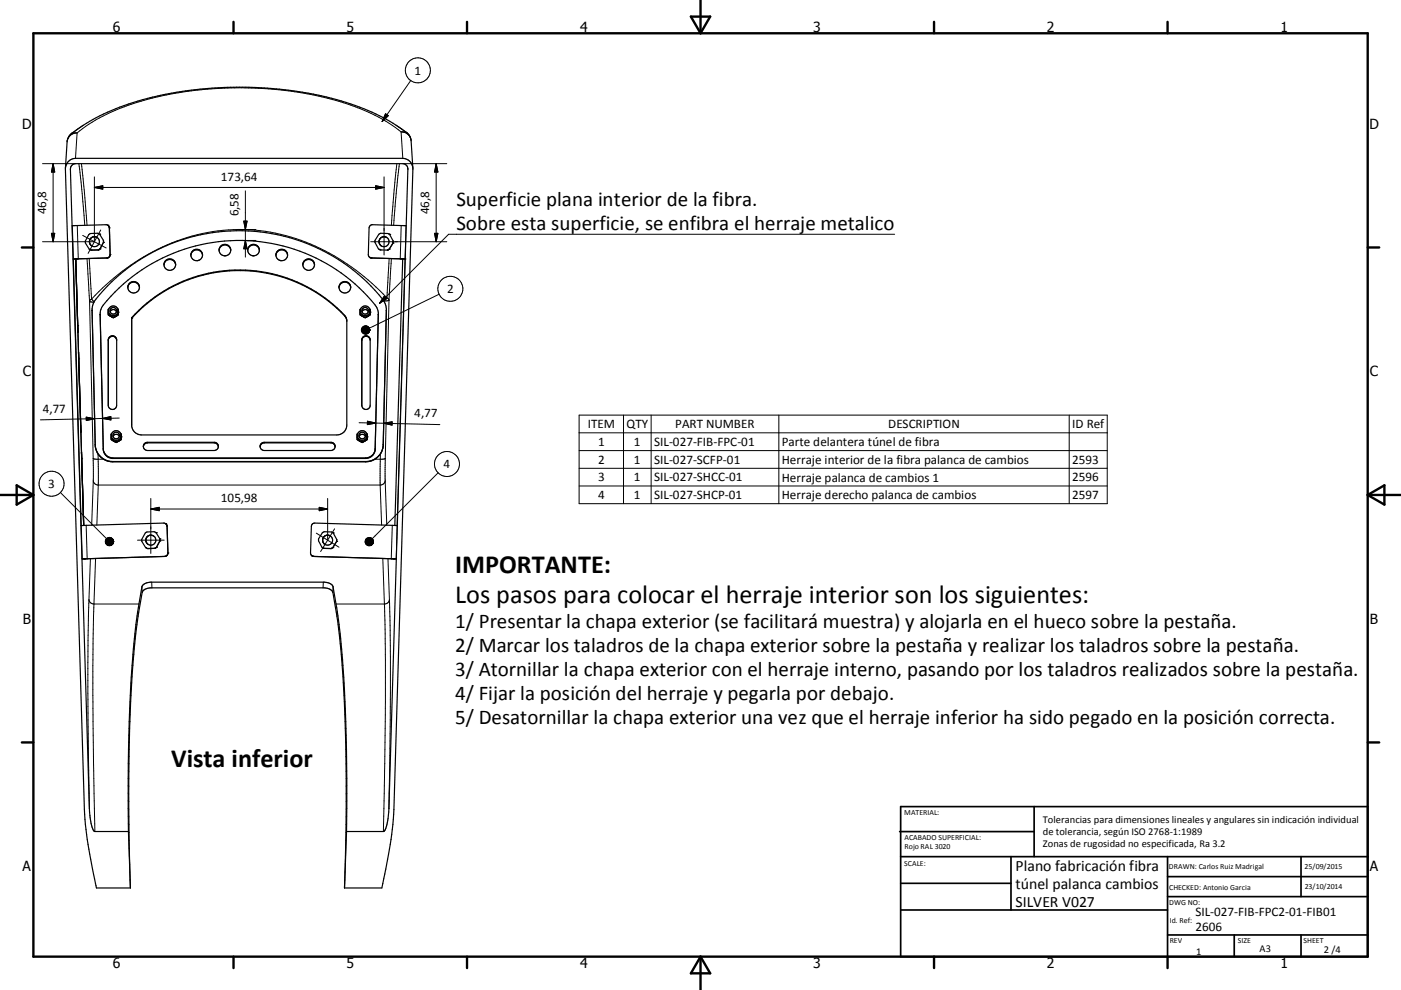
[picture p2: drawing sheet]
<svg xmlns="http://www.w3.org/2000/svg" width="420mm" height="297mm" viewBox="0 0 420 297" stroke-linecap="round" stroke-linejoin="round" font-family="sans-serif">
<g fill="none" stroke="#000" stroke-width=".36">
<path d="M19.6 50.5l.5-8 .8-1.9a62.1 62.1 0 0 1 27.2-12 114.1 114.1 0 0 1 25.6-2.4 98.6 98.6 0 0 1 38.9 8 43.1 43.1 0 0 1 10 6.3l.7 1.7 .5 8.3M22 77.7l2.6 90 24.8-.8 .6-.2 .2-.4-.1-8.4-.3-.6-.5-.3-25 .7M22.7 77.7l2.4 79.9M22.7 77.7h-.7M22.7 77.7l.7 22M23.5 77.6l-1.5 .1M23.5 77.6l-.3 .1M27.5 71.3l-.7 .9M27.6 71.2l.8-.2 .7 .3M28.9 71.1a1.5 1.5 0 0 0-1.9 .7 1.5 1.5 0 0 0 .5 2M29 71.2a1.49 1.49 0 0 1 0 2.6 1.49 1.49 0 0 1-2.2-1.4M30 74.7l-.5 .3"/>
<path d="M31 72.7l-1 2M31 72.1v.6M31 72.1l-1.1-1.8-.6-.3-2.1 .1-.6 .3-1 1.9v.6l1.4 2 2.5 .1M32.3 67.6l.2 .1M32.5 67.7l.2 .5M32.5 67.8l-.5-.4-10.3 .3 .3 10M32.5 67.8l.2 .4M32.7 77.2l-.6 .2-8.6 .2M32.7 68.2l.2 8.6M32.9 76.8l-.2 .4M49.2 78.9a1.75 1.75 0 0 0 2.1 2.1 1.75 1.75 0 0 0 1-2.8 1.75 1.75 0 0 0-3 .4l-.1 .9M49.3 78.9a1.76 1.76 0 0 1 1.9-1 1.76 1.76 0 0 1 1.5 1.6"/>
<path d="M57.2 76.3a1.76 1.76 0 0 1 1.9-1.5 1.76 1.76 0 0 1 1.6 1.8M57.3 76.3l-.1 .3M59.6 78.1l-.4 .1M65.7 75.1a1.74 1.74 0 0 1 1.7-1.6 1.74 1.74 0 0 1 1.8 1.6M67.9 76.7h-.6M74.3 75.1a1.74 1.74 0 0 1 1.7-1.6 1.74 1.74 0 0 1 1.8 1.6M75.6 76.7h.6M82.7 76.3a1.74 1.74 0 0 1 1.9-1.5 1.74 1.74 0 0 1 1.6 1.8M82.8 76.3l-.1 .3M83.8 78.1l.4 .1M90.9 78.9a1.75 1.75 0 0 0 2.1 2.1 1.75 1.75 0 0 0 .9-2.8 1.75 1.75 0 0 0-2.9 .4l-.2 .9M90.9 78.9a1.76 1.76 0 0 1 2-1 1.76 1.76 0 0 1 1.4 1.6"/>
<path d="M110.9 77.2l.5 .2M111.4 77.4l8.6 .2M113.6 72.5l.3 .9 .4 .4M113.7 72.2l-.1 .3M114.3 71.3l-.6 .7M114.3 71.3l.6-.3 1 .3M115.1 71l-.8 .3M115.2 71a1.5 1.5 0 0 1 1.3 2 1.5 1.5 0 0 1-2.3 .7 1.5 1.5 0 0 1 .1-2.4M116.7 74.8l-.6 .2M117.8 72.9l.1-.6-1.3-2.1-2.5-.2-.5 .3-1.2 2.1 1 2.3 .6 .3h2.1M117.8 72.9l-1.1 1.9M117.9 72.4l-.1 .5"/>
<path d="M120 77.6l1.4 .1h-.7l-2.3 79.9M120 77.6l.3 .1M121.8 67.7l-10.1-.3-.6 .2-.4 .8-.3 8 .2 .6 .8 .4M27.6 93.2l.4-2.1a42.3 42.3 0 0 1 11-11.2 55.1 55.1 0 0 1 76.3 10.8l.4 .9 .1 1.6M27.6 93.1l.9 40.3M30 94.2v.3M32.5 94.3l.1 .3M32.5 93.7l.2 .7 .5 .5M32.5 93a1.47 1.47 0 0 0 1.3 1.7 1.47 1.47 0 0 0 1.6-1.4M32.5 93h.1M32.6 92.7l-.1 1.8 1.5 .9 1.5-.9-.1-1.8M32.6 92.7a1.49 1.49 0 0 1 1.4-.9 1.49 1.49 0 0 1 1.4 .9"/>
<path d="M32.6 92.7l-.1 .3M32.8 94.7l.4 .2M33 93.6a1.01 1.01 0 0 1 1-.7 1.01 1.01 0 0 1 .9 .7M33.2 94.9l.3 .1M33.2 94.9l.3 .2M33.5 95h1M33.5 95.1l.2 .1M33.8 95.3h.3M34.5 95.1l-.3 .1M35.2 94.7l-.7 .4M35.4 92.7v.3M35.4 94.3l-.1 .3"/>
<path d="M35.4 93.9l-.3 .7-.6 .4M38.3 86.3a1.76 1.76 0 0 1 1.8-1.7 1.76 1.76 0 0 1 1.7 1.7M39.5 95.5a43.4 43.4 0 0 1 64.2-.1l.3 1M101.6 86.3a1.76 1.76 0 0 1 1.8-1.7 1.76 1.76 0 0 1 1.7 1.7M108 94.3l.1 .3M108 93.7l.2 .7 .5 .5M108 93h.1M108.1 92.7l-.1 1.8 1.5 .9 1.5-.9-.1-1.8M108.1 92.7a1.49 1.49 0 0 1 1.4-.9 1.49 1.49 0 0 1 1.4 .9M108.1 92.7l-.1 .3M108.3 94.7l.4 .2M108.5 93.6a1.01 1.01 0 0 1 1-.7 1.01 1.01 0 0 1 .9 .7"/>
<path d="M108.7 94.9l.3 .1M108.7 94.9l.3 .2M109 95.1l.2 .1M109 95h1M109.4 95.3h.2M110 95.1l-.2 .1M110.2 94.9l-.2 .2M110.2 94.9l-.2 .1M110.7 94.7l-.5 .2M110.9 92.7v.3M110.9 93a1.47 1.47 0 0 1-1.3 1.7 1.47 1.47 0 0 1-1.6-1.4M110.9 93h.1"/>
<path d="M111 93l-.2 1.6M111 93.7l-.2 .7-.6 .5M113.4 94.3l-.9 40.5a2.84 2.84 0 0 1-2.9 2.7h-75.8a2.88 2.88 0 0 1-2.8-2.7l-1-40.5 .3-1.5a30.7 30.7 0 0 1 8.1-8.7 52.4 52.4 0 0 1 74.6 8.3l.4 2.1M115.8 93.1l-.9 40.3M23.5 105.7l.1 2M32.9 101a1.25 1.25 0 0 1 1.3-.2 1.25 1.25 0 0 1 .8 1.2v19.6a1.26 1.26 0 0 1-1.3 1.2 1.26 1.26 0 0 1-1.2-1.2v-19.6zM35 102.1a1.26 1.26 0 0 0-1.3-1.2 1.26 1.26 0 0 0-1.2 1.2M108.9 101a1.25 1.25 0 0 1 1.3-.2 1.25 1.25 0 0 1 .8 1.2v19.6a1.26 1.26 0 0 1-1.3 1.2 1.26 1.26 0 0 1-1.2-1.2v-19.6zM111 102.1a1.26 1.26 0 0 0-1.3-1.2 1.26 1.26 0 0 0-1.2 1.2M24.2 128v-.3l.1 2M24.4 135.7l.1 1.9M28.5 133.4l.2 1.1"/>
<path d="M28.7 134.5a5.3 5.3 0 0 0 5.1 4.1h75.8a5.3 5.3 0 0 0 5.2-4.1M28.7 134.5a5.3 5.3 0 0 0 5.1 4h75.8a5.3 5.3 0 0 0 5.2-4M31 134.6a2.86 2.86 0 0 0 2.8 2.8h75.8a2.89 2.89 0 0 0 2.9-2.8M33.4 131.8l.1 .2M33.4 131.3l.5 .9M33.5 130.2l-.1 1.7 1.5 .9 1.4-.9-.1-1.7M33.5 130.2a1.49 1.49 0 0 1 1.3-1 1.49 1.49 0 0 1 1.4 1M33.5 130.2l-.1 .2M33.7 132.1l.2 .1M33.9 131a1.01 1.01 0 0 1 .9-.7 1.01 1.01 0 0 1 1 .7M33.9 132.2l.2 .1M34.1 132.3l.2 .1"/>
<path d="M34.1 132.3l.2 .2M34.3 132.5l.3 .1M34.7 132.7h.3M35.6 132.3l-.5 .3M35.6 132.3l-1.3 .1M35.8 132.2l-.2 .1M36 132.1l-.2 .1M36.2 130.2l.1 .2M36.3 130.4a1.47 1.47 0 0 1-1.3 1.7 1.47 1.47 0 0 1-1.6-1.4M36.3 130.4v.1M36.3 131.8l-.1 .2M36.3 131.1l-.5 1.1"/>
<path d="M39.5 127.5a2.95 2.95 0 0 0 3 3h58.5a2.95 2.95 0 0 0 3-3l-.1-32a24.7 24.7 0 0 0-7.8-7.1 43.5 43.5 0 0 0-56.6 6.9v32.3M65.4 133.8l-.4-.7-.8-.2h-20l-.7 .2-.5 .9M65.4 133.8a1.16 1.16 0 0 1-1.2 1.4h-20l-.9-.4-.3-.8M65.5 133.8l-.3-.7-1-.4h-20a1.23 1.23 0 0 0-1.2 1.3M78 134l.5-.9 .7-.2h20l.8 .2 .5 .9M78 134l.3 .8 .9 .4h20l1-.4 .3-.8M100.5 134l-.3-.9-1-.4h-20a1.23 1.23 0 0 0-1.2 1.3M107.1 131.8l.2 .2M107.1 131.1l.6 1.1M107.1 130.4a1.47 1.47 0 0 0 1.3 1.7 1.47 1.47 0 0 0 1.7-1.4M107.1 130.4v.1M107.2 130.2l-.1 1.7 1.5 .9 1.5-.9-.1-1.7"/>
<path d="M107.2 130.2a1.49 1.49 0 0 1 1.4-1 1.49 1.49 0 0 1 1.4 1M107.2 130.2l-.1 .2M107.4 132.1l.3 .1M107.7 131a1.01 1.01 0 0 1 .9-.7 1.01 1.01 0 0 1 1 .7M107.7 132.2l.2 .1M107.9 132.3l.2 .1M107.9 132.3l.2 .2M108.1 132.5l.2 .1M108.1 132.4h1M108.5 132.7h.2M109.1 132.5l-.2 .1M109.6 132.2l-.5 .2"/>
<path d="M109.6 132.2l-.5 .3M109.8 132.1l-.2 .1M110 130.2l-.1 1.8M110.1 131.3l-.5 .9M114.9 133.4l-.1 1.1M119.1 157.7l-25-.7-.4 .1-.3 .6-.3 8.2 .4 .8 .6 .2M25.8 167.6h-.2M43.8 161.7v.9l.6 .7M44.1 161l-.3 .5M46.1 160.8l-.9-.2-1 .4M46.9 164.2l-.5 .3M47.9 161.6l-1.1-1.8-.6-.3-2.4 .2-1.3 2.1v.6l1.2 1.9 .5 .3 2.2-.1"/>
<path d="M47.9 162.3l-1 1.9M47.9 161.6v.7M93.6 166.8l.5 .1M94.1 166.9l24.7 .8M96.8 161.8l.1 .9M96.8 162.3v.3M96.8 162.6l.6 .7M97.3 160.8l-.5 .7M97.4 160.8l-.6 .7-.1 .6M97.9 160.6l1.1 .2M97.9 160.6l-.3 .1M97.9 160.6l-.6 .2"/>
<path d="M98.2 160.6a1.5 1.5 0 0 1 1.3 2.3 1.5 1.5 0 0 1-2.6-.2M99.8 164.3l-.6 .3M100.9 162.4v-.6l-1.2-2.1-2.5-.2-.5 .3-1.2 2.2 1 2.2 .6 .3 2.1 .1M100.9 162.4l-1.1 1.9M100.9 161.9v.5M117.6 167.6h.3M38.5 249.5h-10.1a2.78 2.78 0 0 1-1.1-2.5l-.5-4.4-5.7-191.8a1.58 1.58 0 0 1 1.5-1.7h98.2a1.61 1.61 0 0 1 1.5 1.7l-5.8 192.8-.5 3.7-.5 1.6-.4 .5-11.2 .1M38.5 249.5l-.1-16a367 367 0 0 1 3.3-52.3l.8-5.1a2.68 2.68 0 0 1 2.6-1.4h52.2a2.6 2.6 0 0 1 2.6 1.4l.8 5.1a300.8 300.8 0 0 1 3.2 43.6v24.7M38.5 249.5l.6 16.9h-10.2l-.9-4.2a117.7 117.7 0 0 1-2.7-19.3l-5.7-192a3.1 3.1 0 0 1 3-3.4h98.2a3.1 3.1 0 0 1 3 3.4l-5.9 194.9a124.8 124.8 0 0 1-2.5 16.4l-.9 4.2h-11.2M103.9 249.5l-.6 16.9M39 264l-.4-21.2 .1-18a284.2 284.2 0 0 1 3.9-47 2.5 2.5 0 0 1 2.6-1.4h52.1a2.57 2.57 0 0 1 2.5 1.4 280.7 280.7 0 0 1 3.9 47 766.3 766.3 0 0 1-.4 41.6"/>
<circle cx="58.9" cy="76.6" r="1.68"/>
<circle cx="67.4" cy="75" r="1.73"/>
<circle cx="76" cy="75" r="1.73"/>
<circle cx="84.4" cy="76.6" r="1.68"/>
<circle cx="34" cy="93.2" r=".99"/>
<circle cx="40.1" cy="86.2" r="1.74"/>
<circle cx="103.4" cy="86.2" r="1.74"/>
<circle cx="109.5" cy="93.2" r=".99"/>
<circle cx="34.8" cy="130.7" r="1"/>
<circle cx="108.6" cy="130.7" r=".99"/>
<circle cx="45.2" cy="162" r="1.5"/>
</g>
<g fill="none" stroke="#000" stroke-width=".3">
<path d="M21.6 39.9l-.3 .4M22.7 39.9a2.91 2.91 0 0 0-2.6 2.6M22.7 39.9l-1.4 .4M23.1 39.9h-.4M23.1 39.9l-.5 7.6M24.9 37.6l-3.6 2.7M115.6 34.1l.8 .6-1.8 1.8zM118.8 37.6l3.2 2.4M120.3 39.6l1.1 .1 .6 .3M120.3 39.6a2.93 2.93 0 0 1 3 2.6M120.3 39.6a61.1 61.1 0 0 0-25.6-10.9 114 114 0 0 0-43-.6 66.6 66.6 0 0 0-26.9 10.5l-1.7 1.3M120.3 39.6l.5 7.9"/>
<path d="M121.8 39.7l.2 .3M122 40l1 1.1M123.1 24.2l-8.5 12.3M12.7 49.1h9.9M15.9 49.1v23.4M15.9 49.1l.5 2.5h-1zM21.1 50.4v.4M21.3 40.3l-.9 1.2M23.6 49.1l1.8 18.5M24.4 49.1l1.7 18.5M28.3 56.2h86.8M28.3 56.2l2.5-.5v1z"/>
<path d="M28.3 53.1v19.2M73.6 57.3v19.8M112.6 55.7l2.5 .5-2.5 .5zM115.1 53.1v23.4M119 49.1l-1.7 18.5M119.7 49.1l-1.7 18.5M120.8 49.1h13.1M122.3 50.5v.3M130.8 49.1l.5 2.5h-1zM130.8 49.1v23.4M12.7 72.5h15.4M15.4 70h1l-.5 2.5z"/>
<path d="M22.7 77.7h.1M23.2 67.7l.3 9.9M24.8 70.6l7 3.8M26.1 77.6l.7 12.8M26.7 77.5l.8 12.2M30.2 69l-3.8 7M32.1 77.4h.1M32.8 68.4h.1M33 76.4h.1M71.6 68.9h5.1M71.7 72.1h5M73.1 66.3h1l-.5 2.6z"/>
<path d="M73.6 72.1l.5 2.5h-1zM111.1 72.5h22.8M111.4 77.4h.1M116.7 77.5l-.7 11.9M117.3 77.6l-.7 12.5M120.3 67.7l-.3 9.9M121.4 77.7h.1M121.8 67.7l-2.7 90M130.3 70h1l-.5 2.5zM268.2 70.3h-133.7l-20.7 20.7M23.3 97.7h.1M26.8 90.4l1.4 .3"/>
<path d="M26.8 90.4l1.1 47.1M27.5 89.7l.7 .9M27.5 89.7l-.7 .7M27.6 93.1v.1M30 94.3v.2M32.6 92.8l-.1 1.7M35.4 92.8h.1M39.5 95.3v.2M103.3 94.6v.2M108.1 92.8l-.1 1.7M110.9 92.8h.1M113.4 94.3v.2"/>
<path d="M115 90.1l.1 .2M115.1 90.3h.1M115.8 93.1v.1M115.9 89.5l-.8 .8M115.9 89.6l-.7-.7-1.4 2.1M115.9 89.6l-2.1 1.4M116 89.4l-.1 .1M116 89.4l.6 .7M116 89.4a62.3 62.3 0 0 0-41.2-20.5 59 59 0 0 0-42.9 16.5l-4.4 4.3M116.6 90.1l-1.1 47.4M116.6 90.1l-1.5 .2M131.7 88.3l-21 10.2"/>
<path d="M23.6 107.7h.1M32.5 102v.1M108.5 102v.1M24.2 127.7h.1M24.5 137.6h.1M25.9 125.2l2.5 .4-2.5 .6zM27.9 137.5l1 .3h2.1M27.9 137.5l.1 6.7M28.4 125.6l-16.3 .4M28.5 133.4h.1M29.4 136.2l.1 9.3M30.7 125.5l2.5-.5v1z"/>
<path d="M30.7 125.5l-2.3 .1M31 134.6v.2M33.5 130.2l-.1 1.7M33.8 137.4v.1M33.8 138.5v.1M35.7 125.4l-5 .1M36.2 130.2l.1 .1M44.2 132.7v.2M64.2 132.7v.2M79.2 132.7v.2M99.2 132.7v.2M107.2 130.2l-.1 1.7"/>
<path d="M107.7 126.8l7.3 .2M109.6 137.4v.1M109.6 138.5v.1M110 130.2l.1 .1M110.2 126.4l2.5 .5-2.6 .5zM112.5 134.6v.2M114.1 136.2l-.1 9.3M114.9 133.4h.1M115 127l16.9 .4M115 127l2.6-.4-.1 .9zM115.5 137.5l-.9 .3h-2.2M115.5 137.5v6.7"/>
<path d="M173.6 124.5h158.4v26.6h-158.4zM173.6 129.9h158.4M173.6 135.2h158.4M186.9 124.5v26.6M195.2 124.5v26.6M233.5 124.5v26.6M320.6 124.5v26.6M18.1 147.8l13.8 13.8M25.8 157.6l.3 10M28 144.2a1.44 1.44 0 0 0 1.5 1.3M28 144.2l-.5 13.4M29.5 145.5h84.5"/>
<path d="M29.5 145.5l-.5 12M45.2 149.5v16.5M45.2 152.7h53M45.2 152.7l2.5-.5v1zM50.1 157.9h.1M94.8 160l6.8 4.2M95.7 152.2l2.5 .5-2.5 .5zM98.2 149.5v12.4M100.3 158.7l-4.2 6.8M114 145.5l.4 12M115.5 144.2a1.45 1.45 0 0 1-1.5 1.3M115.5 144.2l.5 13.4"/>
<path d="M117.6 157.6l-.3 10M119.1 157.7l-.3 10M131.4 141.8l-19.8 19.8M173.6 140.5h158.4M173.6 145.8h158.4M24.6 167.7l.8-.1zM26.1 167.6h.1M26.7 179.9a1.45 1.45 0 0 0 1.5 1.3M26.7 179.9l-.4 28.1 .5 34.6M27.1 167.6l-.4 12.3M28.7 167.5l-.5 13.7M41.2 162.1h8"/>
<path d="M42.5 176.1l.1 1.7M45.5 174.7v1.7M49.4 166.9h.1M50.3 165.9h.1M94.1 166.9h.1M96.9 174.7v1.7M99.9 176.1l-.1 1.7M114.8 167.5l.4 13.7M116.3 167.6l.5 12.3M116.8 179.9a1.45 1.45 0 0 1-1.6 1.3M116.8 179.9l.3 28.1-.5 34.6M117.3 167.6h.1"/>
<path d="M118.1 167.6l.7 .1zM28.2 181.2h13.5M28.2 181.2l-.4 27.4 .6 40.9M100.7 181.2h14.5M115.2 181.2l.4 29.4-.7 38.9"/>
<circle cx="125.3" cy="21.1" r="3.7"/>
<circle cx="135" cy="86.6" r="3.8"/>
<circle cx="134" cy="139.2" r="3.8"/>
<circle cx="15.5" cy="145.1" r="3.8"/>
</g>
<g fill="#000">
<circle cx="22.7" cy="77.7" r=".18"/>
<circle cx="26.8" cy="74.8" r=".18"/>
<circle cx="27.3" cy="75" r=".18"/>
<circle cx="29.5" cy="75" r=".18"/>
<circle cx="29.8" cy="70.2" r=".18"/>
<circle cx="29.9" cy="70.3" r=".18"/>
<circle cx="30" cy="74.7" r=".18"/>
<circle cx="31" cy="72.7" r=".18"/>
<circle cx="32.3" cy="67.6" r=".18"/>
<circle cx="110.9" cy="77.2" r=".18"/>
<circle cx="113.7" cy="74.8" r=".18"/>
<circle cx="114" cy="75" r=".18"/>
<circle cx="116.1" cy="75" r=".18"/>
<circle cx="116.6" cy="70.2" r=".18"/>
<circle cx="116.7" cy="74.8" r=".18"/>
<circle cx="116.8" cy="70.4" r=".18"/>
<circle cx="117.8" cy="72.9" r=".18"/>
<circle cx="35.4" cy="93.7" r=".18"/>
<circle cx="39.5" cy="95.5" r=".18"/>
<circle cx="39.5" cy="95.3" r=".18"/>
<circle cx="111" cy="93.7" r=".18"/>
<circle cx="36.3" cy="131.1" r=".18"/>
<circle cx="110.1" cy="131.1" r=".18"/>
<circle cx="46.8" cy="159.8" r=".18"/>
<circle cx="49.7" cy="157.1" r=".18"/>
<circle cx="99.7" cy="159.8" r=".18"/>
<circle cx="99.9" cy="159.9" r=".18"/>
<circle cx="25.4" cy="167.6" r=".18"/>
<circle cx="43.7" cy="164.3" r=".18"/>
<circle cx="44.2" cy="164.6" r=".18"/>
<circle cx="46.4" cy="164.5" r=".18"/>
<circle cx="46.9" cy="164.2" r=".18"/>
<circle cx="47.9" cy="162.3" r=".18"/>
<circle cx="47.9" cy="161.6" r=".18"/>
<circle cx="93.6" cy="166.8" r=".18"/>
<circle cx="96.7" cy="164.3" r=".18"/>
<circle cx="97.1" cy="164.5" r=".18"/>
<circle cx="99.2" cy="164.6" r=".18"/>
<circle cx="99.8" cy="164.3" r=".18"/>
<circle cx="100.9" cy="162.4" r=".18"/>
<circle cx="118.1" cy="167.6" r=".18"/>
</g>
<g fill="none" stroke="#000" stroke-width=".71">
<path d="M10 10h400v277h-400zM70 6.6v3.4M140 6.6v3.4M207.1 5h5.8l-2.9 5zM210 0v10M280 6.6v3.4M350 6.6v3.4M6.6 74.2h3.4M410 74.2h3.5M0 148.5h10M5 145.6l5 2.9-5 2.9zM410 148.5h10.1"/>
<path d="M410 148.5l5.1-2.9v5.8zM6.6 222.7h3.4M410 222.7h3.5M70 287v3.4M140 287v3.4M210 287v10M210 287l2.9 5h-5.8zM280 287v3.4M350 287v3.4"/>
</g>
<g fill="none" stroke="#000" stroke-width=".51">
<path d="M269.7 249.5h40.3M270 242h140v45h-140zM270 257h140M303.1 257v16M310 242v15M350 257v30M390.1 257v12M270 265h33.1M270 273h80M350 269h60M350 263h60M350 280.5h60"/>
<path d="M370 280.5v6.5M390.1 280.5v6.5"/>
</g>
<g fill="#000" stroke="#000" stroke-width=".3">
<path d="M115.6 34.1l.8 .6-1.8 1.8zM15.9 49.1l.5 2.5h-1zM28.3 56.2l2.5-.5v1zM112.6 55.7l2.5 .5-2.5 .5zM130.8 49.1l.5 2.5h-1zM15.4 70h1l-.5 2.5zM73.1 66.3h1l-.5 2.6zM73.6 72.1l.5 2.5h-1zM130.3 70h1l-.5 2.5zM110.7 98.5l.2 .5zM110.6 98.3l.3 .7zM110.4 98l.5 1z"/>
<path d="M110.2 97.9l.7 1.1zM109.9 97.8l1 1.2zM109.7 97.7l.2 .1 1 1.2zM109.4 97.8l.3-.1 1.2 1.3zM109.1 97.8h.3l1.5 1.2zM108.9 98l.2-.2 1.8 1.2zM108.7 98.1l.2-.1 2 1zM108.7 98.1l2.2 .9-2.4-.6zM108.5 98.4l2.4 .6-2.5-.4zM108.4 98.6l2.5 .4-2.6-.1zM108.3 98.9l2.6 .1-2.6 .1zM108.3 99.1l2.6-.1-2.5 .4z"/>
<path d="M108.4 99.4l2.5-.4-2.4 .6zM108.5 99.6l2.4-.6-2.2 .9zM108.7 99.9l2.2-.9-2 1zM108.9 100l2-1-1.8 1.2zM109.1 100.2l1.8-1.2-1.5 1.2zM109.4 100.2l1.5-1.2-1.2 1.3zM110.9 99l-1 1.2-.2 .1zM110.9 99l-1 1.2zM110.9 99l-.7 1.1zM110.9 99l-.5 1zM110.9 99l-.3 .8zM110.9 99l-.2 .5z"/>
<path d="M110.9 99l-.1 .3zM115.2 88.9l.7 .7-2.1 1.4zM25.9 125.2l2.5 .4-2.5 .6zM30.7 125.5l2.5-.5v1zM110.2 126.4l2.5 .5-2.6 .5zM115 127l2.6-.4-.1 .9zM45.2 152.7l2.5-.5v1zM95.7 152.2l2.5 .5-2.5 .5zM33.9 162l.2 .5zM33.8 161.7l.3 .8zM33.6 161.5l.5 1zM33.4 161.4l.7 1.1z"/>
<path d="M33.1 161.3l1 1.2zM32.9 161.2l.2 .1 1 1.2zM32.6 161.2h.3l1.2 1.3zM32.3 161.3l.3-.1 1.5 1.3zM32.1 161.4l.2-.1 1.8 1.2zM31.9 161.6l.2-.2 2 1.1zM31.9 161.6l2.2 .9-2.4-.7zM31.7 161.8l2.4 .7-2.5-.4zM31.6 162.1l2.5 .4-2.5-.2zM31.6 162.3l2.5 .2-2.5 .1zM31.6 162.6l2.5-.1-2.5 .4zM31.6 162.9l2.5-.4-2.4 .6z"/>
<path d="M31.7 163.1l2.4-.6-2.2 .8zM31.9 163.3l2.2-.8-2 1zM32.1 163.5l2-1-1.8 1.1zM32.3 163.6l1.8-1.1-1.5 1.2zM32.6 163.7l1.5-1.2-1.2 1.2zM34.1 162.5l-1 1.2h-.2zM34.1 162.5l-1 1.2zM34.1 162.5l-.7 1.1zM34.1 162.5l-.5 .9zM34.1 162.5l-.3 .7zM34.1 162.5l-.2 .5zM34.1 162.5l-.1 .2z"/>
<path d="M111.8 162l.1 .5zM111.7 161.8l.2 .7zM111.5 161.5l.4 1zM111.3 161.4l.6 1.1zM111 161.3l.9 1.2zM110.8 161.2l.2 .1 .9 1.2zM110.5 161.3l.3-.1 1.1 1.3zM110.2 161.3h.3l1.4 1.2zM110 161.5l.2-.2 1.7 1.2zM109.8 161.6l.2-.1 1.9 1zM109.8 161.6l2.1 .9-2.3-.6zM109.6 161.9l2.3 .6-2.4-.4z"/>
<path d="M109.5 162.1l2.4 .4-2.4-.1zM109.5 162.4l2.4 .1-2.4 .1zM109.5 162.6l2.4-.1-2.4 .4zM109.5 162.9l2.4-.4-2.3 .7zM109.6 163.2l2.3-.7-2.1 .9zM109.8 163.4l2.1-.9-1.9 1zM110 163.5l1.9-1-1.7 1.2zM110.2 163.7l1.7-1.2-1.4 1.2zM110.5 163.7l1.4-1.2-1.1 1.2zM111.9 162.5l-.9 1.2h-.2zM111.9 162.5l-.9 1.2zM111.9 162.5l-.6 1.1z"/>
<path d="M111.9 162.5l-.4 1zM111.9 162.5l-.2 .8zM111.9 162.5l-.1 .5zM111.9 162.5v.3z"/>
</g>
<g font-size="7.9">
<text x="136.5" y="171.9">IMPORTANTE:</text>
<text x="136.5" y="180.8">Los pasos para colocar el herraje interior son los siguientes:</text>
<text x="51.3" y="230.1">Vista inferior</text>
</g>
<g font-size="6.3">
<text x="136.8" y="61.7">Superficie plana interior de la fibra.</text>
<text x="136.8" y="68.9">Sobre esta superficie, se enfibra el herraje metalico</text>
<text x="136.5" y="188.6">1/ Presentar la chapa exterior (se facilitará muestra) y alojarla en el hueco sobre la pestaña.</text>
<text x="136.5" y="195.7">2/ Marcar los taladros de la chapa exterior sobre la pestaña y realizar los taladros sobre la pestaña.</text>
<text x="136.5" y="202.9">3/ Atornillar la chapa exterior con el herraje interno, pasando por los taladros realizados sobre la pestaña.</text>
<text x="136.5" y="210.1">4/ Fijar la posición del herraje y pegarla por debajo.</text>
<text x="136.5" y="217.3">5/ Desatornillar la chapa exterior una vez que el herraje inferior ha sido pegado en la posición correcta.</text>
</g>
<g font-size="4.7">
<text x="304.5" y="261.2">Plano fabricación fibra</text>
<text x="304.5" y="266.6">túnel palanca cambios</text>
<text x="304.5" y="272">SILVER V027</text>
</g>
<g font-size="4.2">
<text x="33.9" y="9.6">6</text>
<text x="103.9" y="9.6">5</text>
<text x="173.9" y="9.6">4</text>
<text x="243.8" y="9.6">3</text>
<text x="313.9" y="9.6">2</text>
<text x="383.9" y="9.6">1</text>
<text x="6.7" y="38.7">D</text>
<text x="410.5" y="38.7">D</text>
<text x="6.9" y="112.9">C</text>
<text x="410.7" y="112.9">C</text>
<text x="6.9" y="187.1">B</text>
<text x="410.7" y="187.1">B</text>
<text x="6.8" y="261.4">A</text>
<text x="410.7" y="261.4">A</text>
<text x="33.9" y="290.4">6</text>
<text x="103.9" y="290.4">5</text>
<text x="173.9" y="290.4">4</text>
<text x="243.8" y="290.4">3</text>
<text x="313.9" y="290.4">2</text>
<text x="383.9" y="290.4">1</text>
</g>
<g font-size="3.9">
<text x="124.3" y="22.4">1</text>
<text x="66.2" y="54.2">173,64</text>
<text x="13.9" y="64.3" transform="rotate(-90 13.9 64.3)">46,8</text>
<text x="71.5" y="64.9" transform="rotate(-90 71.5 64.9)">6,58</text>
<text x="128.7" y="64.3" transform="rotate(-90 128.7 64.3)">46,8</text>
<text x="134" y="87.9">2</text>
<text x="12.9" y="123.9" transform="rotate(-1 12.9 123.9)">4,77</text>
<text x="124.2" y="125.1" transform="rotate(1 124.2 125.1)">4,77</text>
<text x="176.2" y="128.4">ITEM</text>
<text x="187.9" y="128.4">QTY</text>
<text x="202.4" y="128.4">PART NUMBER</text>
<text x="266.3" y="128.4">DESCRIPTION</text>
<text x="321.5" y="128.5">ID Ref</text>
<text x="179.3" y="133.8">1</text>
<text x="190.1" y="133.8">1</text>
<text x="196.2" y="133.8">SIL-027-FIB-FPC-01</text>
<text x="234.4" y="133.9">Parte delantera túnel de fibra</text>
<text x="133" y="140.5">4</text>
<text x="179.3" y="139.1">2</text>
<text x="190.1" y="139.1">1</text>
<text x="196.2" y="139.1">SIL-027-SCFP-01</text>
<text x="234.4" y="139.2">Herraje interior de la fibra palanca de cambios</text>
<text x="321.5" y="139.1">2593</text>
<text x="14.5" y="146.4">3</text>
<text x="179.3" y="144.4">3</text>
<text x="179.3" y="149.7">4</text>
<text x="190.1" y="144.4">1</text>
<text x="190.1" y="149.7">1</text>
<text x="196.2" y="144.4">SIL-027-SHCC-01</text>
<text x="196.2" y="149.7">SIL-027-SHCP-01</text>
<text x="234.4" y="144.5">Herraje palanca de cambios 1</text>
<text x="234.4" y="149.8">Herraje derecho palanca de cambios</text>
<text x="321.5" y="144.4">2596</text>
<text x="321.5" y="149.7">2597</text>
<text x="66.2" y="150.6">105,98</text>
<text x="358.4" y="274.9">SIL-027-FIB-FPC2-01-FIB01</text>
<text x="358.4" y="279.4">2606</text>
</g>
<g font-size="3.1">
<text x="312.7" y="246.8">Tolerancias para dimensiones lineales y angulares sin indicación individual</text>
<text x="312.7" y="250.4">de tolerancia, según ISO 2768-1:1989</text>
<text x="312.7" y="254">Zonas de rugosidad no especificada, Ra 3.2</text>
<text x="358.6" y="286.5">1</text>
<text x="377.6" y="285.6">A3</text>
<text x="396.9" y="285.9">2 /4</text>
</g>
<g font-size="2.4">
<text x="271.1" y="244.4">MATERIAL:</text>
<text x="271.2" y="252">ACABADO SUPERFICIAL:</text>
<text x="271.2" y="254.7">Rojo RAL 3020</text>
<text x="271.1" y="259.7">SCALE:</text>
<text x="350.4" y="260.8">DRAWN: Carlos Ruiz Madrigal</text>
<text x="391.1" y="260.6">25/09/2015</text>
<text x="350.5" y="267">CHECKED: Antonio Garcia</text>
<text x="391.2" y="266.7">23/10/2014</text>
<text x="350.5" y="271.4">DWG NO:</text>
<text x="350.7" y="276.9">Id. Ref:</text>
<text x="350.7" y="282.8">REV</text>
<text x="371.1" y="282.9">SIZE</text>
<text x="390.8" y="283">SHEET</text>
</g>
</svg>
